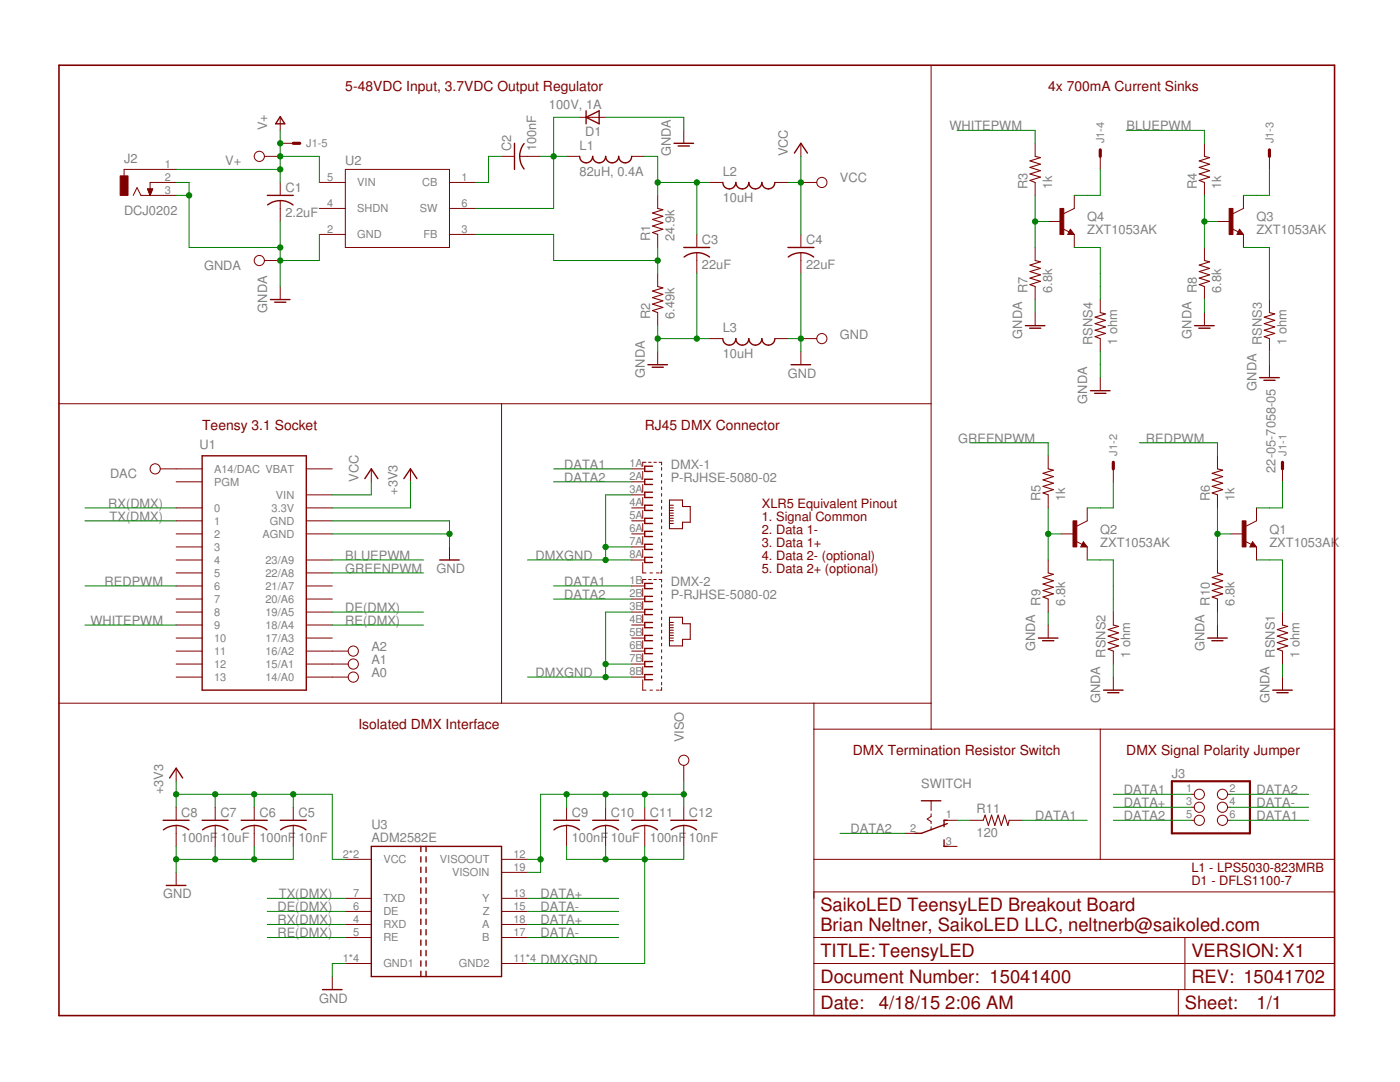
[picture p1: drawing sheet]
<svg xmlns="http://www.w3.org/2000/svg" width="279mm" height="216mm" viewBox="0 0 279 216" stroke-linecap="round" stroke-linejoin="round" font-family="sans-serif">
<g fill="none" stroke="#800000" stroke-width=".2">
<path d="M185.8 13v132.5M26.6 39l.7-1.6 .8 1.6h7.1M29.4 37.7h1.1l-.5 1.3zM29.5 37.8h.9M29.5 38h.9M29.6 38.1h.7M29.6 38.2h.7M29.7 38.3h.5M29.7 38.4h.5M29.8 38.6h.3M29.8 38.7h.3M29.9 38.8h.1"/>
<path d="M35.2 36.4h-5.2v2.6M35.2 33.8h-10.4v1.3M52.8 31.2h3.1M55.9 23.4v2.6M55.9 36.4v2.6M55.9 28.6h2.6M63.7 36.4h5.2M68.9 33.8h20.8v15.6h-20.8zM89.7 36.4h5.2M100.1 31.2h2.6M103.7 31.2h4.2M113.1 31.2h2.6"/>
<path d="M115.7 23.4h5.2M126.1 31.2h2.6M131.3 39v2.6M136.5 26v2.6M141.6 36.4h2.7M154.6 36.4h2.6M159.8 28.6v2.6M159.8 36.4h3.2M206.6 28.6v2.6M206.6 36.4v2.6M214.4 39v2.6l-2.1 1M219.6 31.2v2.6"/>
<path d="M240.4 28.6v2.6M240.4 36.4v2.6M248.2 39v2.6l-2.1 1M253.3 31.2v2.6M52.8 52h3.1M55.9 40v4.2M55.9 57.2v2.6M63.7 46.8h5.2M63.7 41.6h5.2M89.7 46.8h5.2M89.7 41.6h5.2M131.3 46.8v2.6"/>
<path d="M131.3 54.6v2.6M139.1 46.8v2.6M139.1 50.4v4.2M159.8 46.8v2.6M159.8 50.4v4.2M206.6 49.4v2.6M206.6 57.2v2.6M209.2 44.2h2.6M212.1 45.7l1.3 .6M213.6 45.7l.8 1.1h-1.3zM214.4 46.8v2.6M219.6 59.8v2.6"/>
<path d="M240.4 49.4v2.6M240.4 57.2v2.6M243 44.2h2.6M245.9 45.7l1.2 .6M247.4 45.7l.8 1.1h-1.3zM248.2 46.8v2.6M253.3 59.8v2.6M131.3 62.4v2.6M131.3 70.2v2.6M141.6 67.6h2.7M154.6 67.6h2.6M159.8 70.2v2.6"/>
<path d="M159.8 67.6h3.2M206.6 62.4v2.6M219.6 67.6v2.6M219.6 75.4v2.6M240.4 62.4v2.6M253.3 67.6v2.6M253.3 72.8v2.6M11.8 80.6h174M32 93.6h8.3M35.2 96.1h5.1M61.1 98.7h5.2M61.1 93.6h5.2"/>
<path d="M74.1 93.6v2.5M81.9 93.6v2.5M100.1 80.6v59.7M126.1 98.7h2.6M126.1 93.6h2.6M126.1 96.1h2.6M128.3 94.1v1.5M128.3 96.7v1.5M128.3 99.3v1.5M128.9 92.2h-.6v.8M129.4 92.2h.6M130.5 92.2h.5"/>
<path d="M131.5 92.2h.5v.6M132 93.3v.5M132 94.6v.5M132 95.9v.5M132 97.2v.5M132 98.5v.5M132 99.8v.5M209.2 91v2.6M209.2 98.7v2.6M222.2 93.6v2.5M243 91v2.6M243 98.7v2.6"/>
<path d="M255.9 93.6v2.5M35.2 119.5h5.1M35.2 116.9h5.1M35.2 114.3h5.1M35.2 111.7h5.1M35.2 109.1h5.1M35.2 106.5h5.1M35.2 103.9h5.1M35.2 101.3h5.1M61.1 119.5h5.2M61.1 116.9h5.2M61.1 114.3h5.2"/>
<path d="M61.1 111.7h5.2M61.1 106.5h5.2M61.1 103.9h5.2M61.1 101.3h5.2M89.7 109.1v2.6M126.1 119.5h2.6M126.1 116.9h2.6M126.1 111.7h2.6M126.1 109.1h2.6M126.1 106.5h2.6M126.1 103.9h2.6M126.1 101.3h2.6"/>
<path d="M128.3 112.2v2.1h.6M128.3 101.9v1.5M128.3 104.5v1.5M128.3 107.1v1.5M128.3 109.6v1.6M128.3 117.5v1.5M128.9 115.6h-.6v.8M129.4 115.6h.6M129.7 114.3h.5M130.5 115.6h.5M131 114.3h.5M131.5 115.6h.5v.5"/>
<path d="M132 113.8v.5h-.2M132 101.1v.5M132 102.4v.5M132 103.7v.5M132 105v.5M132 106.3v.5M132 107.6v.5M132 108.9v.5M132 110.2v.5M132 111.5v.5M132 112.8v.5M132 116.7v.5"/>
<path d="M132 118v.5M132 119.3v.5M209.2 111.7v2.6M209.2 119.5v2.6M211.8 106.5h2.6M214.7 108l1.3 .6M216.2 108.1l.8 1h-1.3zM217 101.3v2.6l-2.1 1.1M217 109.1v2.6M243 111.7v2.6M243 119.5v2.6M245.6 106.5h2.6"/>
<path d="M248.5 108l1.2 .6M250 108.1l.8 1h-1.4zM250.8 101.3v2.6l-2.1 1.1M250.8 109.1v2.6M35.2 132.5h5.1M35.2 129.9h5.1M35.2 127.3h5.1M35.2 124.7h5.1M35.2 122.1h5.1M35.2 135.1h5.1M61.1 132.5h8.4M61.1 129.9h8.4"/>
<path d="M61.1 127.3h5.2M61.1 124.7h5.2M61.1 122.1h5.2M61.1 135.1h8.4M126.1 132.5h2.6M126.1 129.9h2.6M126.1 127.3h2.6M126.1 124.7h2.6M126.1 122.1h2.6M126.1 135.1h2.6M128.3 120v1.6M128.3 122.6v1.6"/>
<path d="M128.3 125.2v1.6M128.3 127.8v1.6M128.3 130.4v1.6M128.3 133v1.6M128.3 135.6v2.1h.6M129.7 137.7h.5M131 137.7h.5M132 120.6v.5M132 121.9v.5M132 123.2v.5M132 124.5v.5M132 125.8v.5"/>
<path d="M132 127.1v.5M132 128.4v.5M132 129.6v.6M132 131v.5M132 132.2v.6M132 133.6v.5M132 134.9v.5M132 136.1v.6M132 137.2v.5h-.2M209.2 124.7v2.6M222.2 122.1v2.6M222.2 129.9v2.6"/>
<path d="M222.2 135.1v2.6M243 124.7v2.6M255.9 122.1v2.6M255.9 129.9v2.6M255.9 135.1v2.6M11.8 140.3h174M35.2 153.3v2.6M136.5 152.7v3.2M162.4 140.3v62.3h103.9v-24.6h-103.9M162.4 145.5h103.9M185.8 159.8v1.9M219.6 145.5v26"/>
<path d="M237.8 158.5h.5M245 158.5h.6M35.2 161.1v2.6M35.2 164.7v4.2M35.2 174.1v2.6M42.9 161.1v2.6M42.9 164.7v4.2M50.7 161.1v2.6M50.7 164.7v4.2M58.5 161.1v2.6M58.5 164.7v4.2M68.9 171.5h5.2"/>
<path d="M68.9 179.3h5.2M100.1 171.5h5.2M100.1 179.3h5.2M100.1 174.1h5.2M113.1 161.1v2.6M113.1 164.7v4.2M120.9 161.1v2.6M120.9 164.7v4.2M128.7 161.1v2.6M128.7 164.7v4.2M136.5 161.1v2.6M136.5 164.7v4.2"/>
<path d="M162.4 171.5h103.9M180.6 166.3h2.6M185.8 162.4v.5l-.8 .5 .8 .5v.4M185.8 165v.6M188.4 163.7h2.6M188.4 168.9h2.6M193.6 163.7h2.6M201.4 163.7h2.6M237.8 163.7h.5M237.8 161.1h.5M245 163.7h.6M245 161.1h.6"/>
<path d="M66.3 194.9v2.6M68.9 181.9h5.2M68.9 184.5h5.2M68.9 187.1h5.2M68.9 192.3h5.2M100.1 181.9h5.2M100.1 184.5h5.2M100.1 187.1h5.2M100.1 192.3h5.2M162.4 187.1h103.9M162.4 192.3h103.9M162.4 197.5h103.9"/>
<path d="M235.2 197.5v5.1M236.5 187.1v10.4"/>
<circle cx="51.8" cy="31.2" r="1.02"/>
<circle cx="164" cy="36.4" r="1.02"/>
<circle cx="51.8" cy="52" r="1.02"/>
<circle cx="164" cy="67.6" r="1.02"/>
<circle cx="31" cy="93.6" r="1.02"/>
<circle cx="70.5" cy="135.1" r="1.02"/>
<circle cx="70.5" cy="132.5" r="1.02"/>
<circle cx="70.5" cy="129.9" r="1.02"/>
<circle cx="136.5" cy="151.7" r="1.02"/>
<circle cx="239.4" cy="158.5" r="1.02"/>
<circle cx="244" cy="158.5" r="1.02"/>
<circle cx="239.4" cy="163.7" r="1.02"/>
<circle cx="239.4" cy="161.1" r="1.02"/>
<circle cx="244" cy="161.1" r="1.02"/>
<circle cx="244" cy="163.7" r="1.02"/>
</g>
<g fill="none" stroke="#800000" stroke-width=".28">
<path d="M53.3 39h5.2M55.9 23.3l.9 1.4h-1.8zM102.7 28.6v5.2M104.6 28.7a4.1 4.1 0 0 0 0 5M115.7 31.2a1.3 1.3 0 0 0 1.3 1.3 1.3 1.3 0 0 0 1.3-1.3 1.29 1.29 0 0 0 1.3 1.3 1.29 1.29 0 0 0 1.3-1.3 1.3 1.3 0 0 0 1.3 1.3 1.3 1.3 0 0 0 1.3-1.3 1.3 1.3 0 0 0 1.3 1.3 1.3 1.3 0 0 0 1.3-1.3M117 23.4l2.6-1.3v2.6zM117 22.1v2.6M134.5 28.6h3.9M135.3 29.1h2.3M144.3 36.4a1.3 1.3 0 0 0 1.3 1.3 1.3 1.3 0 0 0 1.3-1.3 1.29 1.29 0 0 0 1.2 1.3 1.29 1.29 0 0 0 1.3-1.3 1.3 1.3 0 0 0 1.3 1.3 1.3 1.3 0 0 0 1.3-1.3 1.3 1.3 0 0 0 1.3 1.3 1.3 1.3 0 0 0 1.3-1.3M158.5 30.5l1.3-1.9 1.3 1.9M53.4 40.9a4.2 4.2 0 0 1 5.1 0"/>
<path d="M54 59.8h3.9M136.5 49.4h5.1M136.5 51.3a4.2 4.2 0 0 1 5.1 0M157.2 49.4h5.2M157.3 51.3a4.2 4.2 0 0 1 5.1 0M213.6 46.3l.1 .2h-.3l.2-.5 .5 .7h-.7M247.4 46.3l.1 .2h-.4l.3-.5 .5 .7h-.8M54.8 60.3h2.2M129.3 72.8h3.9M130.2 73.3h2.2M144.3 67.6a1.3 1.3 0 0 0 1.3 1.3 1.3 1.3 0 0 0 1.3-1.3 1.29 1.29 0 0 0 1.2 1.3 1.29 1.29 0 0 0 1.3-1.3 1.3 1.3 0 0 0 1.3 1.3 1.3 1.3 0 0 0 1.3-1.3 1.3 1.3 0 0 0 1.3 1.3 1.3 1.3 0 0 0 1.3-1.3M157.9 72.8h3.9"/>
<path d="M204.6 65h3.9M205.5 65.5h2.2M217.6 78h3.9M218.5 78.5h2.2M238.4 65h3.9M239.2 65.5h2.3M251.4 75.4h3.9M252.2 75.9h2.3M40.3 91h20.8v46.7h-20.8zM72.8 95.5l1.3-1.9 1.3 1.9M80.6 95.5l1.3-1.9 1.3 1.9M130.2 93h-1.5v1.1h1.5"/>
<path d="M130.2 95.6h-1.5v1.1h1.5M130.2 98.2h-1.5v1.1h1.5M87.8 111.7h3.9M130.2 100.8h-1.5v1.1h1.5M130.2 103.4h-1.5v1.1h1.5M130.2 106h-1.5v1.1h1.5M130.2 108.6h-1.5v1h1.5M130.2 111.2h-1.5v1h1.5M130.2 116.4h-1.5v1.1h1.5M130.2 119h-1.5v1h1.5M216.2 108.6l.1 .3h-.4l.3-.5 .5 .6h-.8M250 108.6l.1 .3h-.4l.3-.5 .5 .6h-.8"/>
<path d="M130.2 126.8h-1.5v1h1.5M130.2 121.6h-1.5v1h1.5M130.2 124.2h-1.5v1h1.5M130.2 129.4h-1.5v1h1.5M130.2 132h-1.5v1h1.5M130.2 134.6h-1.5v1h1.5M207.2 127.3h3.9M208.1 127.8h2.2M220.2 137.7h3.9M221.1 138.2h2.2M241 127.3h3.9M241.9 127.8h2.2"/>
<path d="M254 137.7h3.9M254.8 138.2h2.3M33.8 155.2l1.4-1.9 1.2 1.9M183.9 159.8h3.9M32.6 163.7h5.1M32.6 165.6a4.1 4.1 0 0 1 5.1 0M33.2 176.7h3.9M40.3 163.7h5.2M40.4 165.6a4 4 0 0 1 5.1 0M48.1 163.7h5.2M48.2 165.6a4 4 0 0 1 5.1 0M55.9 163.7h5.2"/>
<path d="M56 165.6a4 4 0 0 1 5.1 0M74.1 168.9h26v26h-26zM84 168.9v1M84 171v1M84 173v1.1M84 175.1v1.1M84 177.2v1M84 179.3v1M85 168.9v1M85 171v1M85 173v1.1M85 175.1v1.1"/>
<path d="M85 177.2v1M85 179.3v1M110.5 163.7h5.2M110.6 165.6a4.1 4.1 0 0 1 5 0M118.3 163.7h5.2M118.3 165.6a4.1 4.1 0 0 1 5.1 0M126.1 163.7h5.2M126.1 165.6a4.1 4.1 0 0 1 5.1 0M133.9 163.7h5.2M133.9 165.6a4 4 0 0 1 5.1 0M188.4 167.6v1.3h.7M189.1 163.7h-.7v1.3"/>
<path d="M189.1 164.3l-5.2 2h-1.3M64.4 197.5h3.9M84 181.3v1.1M84 183.4v1.1M84 185.5v1M84 187.6v1M84 189.7v1M84 191.7v1.1M84 193.8v1.1M85 181.3v1.1M85 183.4v1.1M85 185.5v1"/>
<path d="M85 187.6v1M85 189.7v1M85 191.7v1.1M85 193.8v1.1"/>
</g>
<g fill="none" stroke="#800000" stroke-width=".21">
<path d="M206.6 31.2l1 .3-2.1 .6 2.1 .7-2.1 .6 2.1 .7-2.1 .6 2.1 .6-2.1 .7 1.1 .4M240.4 31.2l1 .3-2.1 .6 2.1 .7-2.1 .6 2.1 .7-2.1 .6 2.1 .6-2.1 .7 1.1 .4M131.3 41.6l1 .2-2.1 .7 2.1 .7-2.1 .6 2.1 .6-2.1 .7 2.1 .6-2.1 .7 1.1 .4M131.3 57.2l1 .2-2.1 .7 2.1 .6-2.1 .7 2.1 .6-2.1 .7 2.1 .6-2.1 .7 1.1 .4M206.6 52l1 .2-2.1 .7 2.1 .7-2.1 .6 2.1 .6-2.1 .7 2.1 .6-2.1 .7 1.1 .4M240.4 52l1 .2-2.1 .7 2.1 .7-2.1 .6 2.1 .6-2.1 .7 2.1 .6-2.1 .7 1.1 .4M219.6 62.4l1 .2-2.1 .7 2.1 .6-2.1 .7 2.1 .6-2.1 .7 2.1 .6-2.1 .7 1.1 .4M253.3 62.4l1.1 .2-2.1 .7 2.1 .6-2.1 .7 2.1 .6-2.1 .7 2.1 .6-2.1 .7 1 .4M133.6 99.8h2.6v1.3h1.6v3.1h-1.6v1.3h-2.6zM209.2 93.6l1 .2-2 .6 2 .7-2 .7 2 .6-2 .6 2 .7-2 .7 1 .3M243 93.6l1 .2-2.1 .6 2.1 .7-2.1 .7 2.1 .6-2.1 .6 2.1 .7-2.1 .7 1.1 .3M133.6 100.8h.8"/>
<path d="M133.6 101.3h.8M133.6 101.9h.8M133.6 102.4h.8M133.6 102.9h.8M133.6 103.4h.8M133.6 103.9h.8M133.6 104.5h.8M209.2 114.3l1 .3-2 .6 2 .7-2 .6 2 .7-2 .6 2 .7-2 .6 1 .4M243 114.3l1 .3-2.1 .6 2.1 .7-2.1 .6 2.1 .7-2.1 .6 2.1 .7-2.1 .6 1.1 .4M133.6 123.2h2.6v1.3h1.6v3.1h-1.6v1.3h-2.6zM133.6 124.2h.8M133.6 124.7h.8"/>
<path d="M133.6 125.2h.8M133.6 125.8h.8M133.6 126.3h.8M133.6 126.8h.8M133.6 127.3h.8M133.6 127.8h.8M222.2 124.7l1 .3-2.1 .6 2.1 .7-2.1 .6 2.1 .7-2.1 .6 2.1 .7-2.1 .6 1.1 .4M255.9 124.7l1.1 .3-2.1 .6 2.1 .7-2.1 .6 2.1 .7-2.1 .6 2.1 .7-2.1 .6 1 .4M196.2 163.7l.4-1.1 .7 2.1 .6-2.1 .6 2.1 .7-2.1 .6 2.1 .7-2.1 .6 2.1 .3-1"/>
</g>
<g fill="#800000" stroke="#800000" stroke-width=".2">
<path d="M24 35.1h1.5v3.9h-1.5z"/>
<path d="M247.9 103.9h.8v5.2h-.8z"/>
<path d="M214.1 103.9h.8v5.2h-.8z"/>
<path d="M245.3 41.6h.8v5.2h-.8z"/>
<path d="M211.5 41.6h.8v5.2h-.8z"/>
</g>
<path d="M58.5 28.6h1.3M219.6 29.9v1.3M253.3 29.9v1.3M222.2 92.2v1.4M255.9 92.2v1.4" fill="none" stroke="#800000" stroke-width=".63"/>
<path d="M11.8 13h254.5v189.6h-254.5z" fill="none" stroke="#800000" stroke-width=".32"/>
<path d="M233.9 155.9h15.5v10.4h-15.5z" fill="none" stroke="#800000" stroke-width=".42"/>
<g fill="none" stroke="#008000" stroke-width=".2">
<path d="M35.2 36.4h2.5v13h18.2M35.2 33.8h20.7M35.2 39h2.5M55.9 26v10.4M55.9 31.2h7.8v5.2M100.1 31.2h-2.6v5.2h-2.6M107.9 31.2h5.2M115.7 23.4h-5.2v18.2h-15.6M120.9 23.4h15.6v2.6M128.7 31.2h2.6v7.8M131.3 36.4h10.3M139.1 36.4v10.4"/>
<path d="M157.2 36.4h2.6M159.8 31.2v15.6M191 26h15.6v2.6M206.6 39v10.4M219.6 33.8v5.2h-5.2M224.8 26h15.6v2.6M240.4 39v10.4M253.3 33.8v5.2h-5.1M55.9 44.2v13M63.7 46.8v5.2h-7.8M94.9 46.8h15.6v5.2h20.8M131.3 49.4v5.2"/>
<path d="M139.1 54.6v13M159.8 54.6v15.6M206.6 59.8v2.6M206.6 44.2h2.6M214.4 49.4h5.2v10.4M240.4 59.8v2.6M240.4 44.2h2.6M248.2 49.4h5.1v10.4M131.3 67.6h10.3M131.3 65v5.2M157.2 67.6h2.6M219.6 70.2v5.2"/>
<path d="M253.3 70.2v2.6M74.1 96.1v2.6h-7.8M81.9 96.1v5.2h-15.6M110.5 93.6h15.6M110.5 96.1h15.6M126.1 98.7h-5.2v13M193.6 88.3h15.6v2.7M222.2 96.1v5.2h-5.2M227.4 88.3h15.6v2.7M255.9 96.1v5.2h-5.1M17 103.9h18.2M17 101.3h18.2"/>
<path d="M17 116.9h18.2M66.3 106.5h23.4M66.3 103.9h23.4v5.2M66.3 111.7h18.2M66.3 114.3h18.2M105.3 111.7h20.8M110.5 116.9h15.6M110.5 119.5h15.6M120.9 109.1h5.2M209.2 106.5h2.6M209.2 101.3v10.4M217 111.7h5.2v10.4"/>
<path d="M243 106.5h2.6M243 101.3v10.4M250.8 111.7h5.1v10.4M17 124.7h18.2M66.3 124.7h18.2M66.3 122.1h18.2M105.3 135.1h20.8M120.9 132.5h5.2M126.1 122.1h-5.2v13M209.2 122.1v2.6M222.2 132.5v2.6M243 122.1v2.6"/>
<path d="M255.9 132.5v2.6M35.2 158.5h31.1v13h2.6M35.2 155.9v5.2M42.9 158.5v2.6M50.7 158.5v2.6M58.5 158.5v2.6M113.1 158.5v2.6M120.9 158.5v2.6M128.7 158.5v2.6M136.5 155.9v5.2M136.5 158.5h-28.6v15.6h-2.6M222.2 158.5h15.6"/>
<path d="M245.6 158.5h15.6M35.2 168.9v5.2M42.9 168.9v2.6M50.7 168.9v2.6M53.3 179.3h15.6M58.5 168.9v2.6h-23.3M105.3 171.5h2.6M105.3 179.3h18.2M113.1 168.9v2.6h23.4v-2.6M120.9 168.9v2.6M128.7 168.9v23.4h-23.4M167.6 166.3h13"/>
<path d="M191 163.7h2.6M204 163.7h13M222.2 163.7h15.6M222.2 161.1h15.6M245.6 163.7h15.6M245.6 161.1h15.6M53.3 184.5h15.6M53.3 181.9h15.6M53.3 187.1h15.6M68.9 192.3h-2.6v2.6M105.3 184.5h18.2M105.3 181.9h18.2"/>
<path d="M105.3 187.1h18.2"/>
</g>
<g fill="#008000" stroke="#008000" stroke-width=".2">
<circle cx="159.8" cy="67.6" r=".53"/>
<circle cx="89.7" cy="106.5" r=".53"/>
<circle cx="35.2" cy="171.5" r=".53"/>
<circle cx="42.9" cy="171.5" r=".53"/>
<circle cx="50.7" cy="171.5" r=".53"/>
<circle cx="159.8" cy="36.4" r=".53"/>
<circle cx="55.9" cy="31.2" r=".53"/>
<circle cx="55.9" cy="33.8" r=".53"/>
<circle cx="55.9" cy="28.6" r=".53"/>
<circle cx="131.3" cy="52" r=".53"/>
<circle cx="110.5" cy="31.2" r=".53"/>
<circle cx="131.3" cy="36.4" r=".53"/>
<circle cx="139.1" cy="36.4" r=".53"/>
<circle cx="131.3" cy="67.6" r=".53"/>
<circle cx="139.1" cy="67.6" r=".53"/>
<circle cx="55.9" cy="52" r=".53"/>
<circle cx="37.7" cy="39" r=".53"/>
<circle cx="55.9" cy="49.4" r=".53"/>
<circle cx="209.2" cy="106.5" r=".53"/>
<circle cx="206.6" cy="44.2" r=".53"/>
<circle cx="240.4" cy="44.2" r=".53"/>
<circle cx="243" cy="106.5" r=".53"/>
<circle cx="120.9" cy="171.5" r=".53"/>
<circle cx="128.7" cy="171.5" r=".53"/>
<circle cx="120.9" cy="109.1" r=".53"/>
<circle cx="120.9" cy="111.7" r=".53"/>
<circle cx="120.9" cy="135.1" r=".53"/>
<circle cx="120.9" cy="132.5" r=".53"/>
<circle cx="35.2" cy="158.5" r=".53"/>
<circle cx="42.9" cy="158.5" r=".53"/>
<circle cx="50.7" cy="158.5" r=".53"/>
<circle cx="58.5" cy="158.5" r=".53"/>
<circle cx="136.5" cy="158.5" r=".53"/>
<circle cx="128.7" cy="158.5" r=".53"/>
<circle cx="120.9" cy="158.5" r=".53"/>
<circle cx="113.1" cy="158.5" r=".53"/>
<circle cx="107.9" cy="171.5" r=".53"/>
</g>
<g font-size="3.7" fill="#800000">
<text x="163.7" y="181.9">SaikoLED TeensyLED Breakout Board</text>
<text x="163.7" y="185.8">Brian Neltner, SaikoLED LLC, neltnerb@saikoled.com</text>
<text x="163.7" y="191">TITLE: TeensyLED</text>
<text x="237.8" y="191">VERSION: X1</text>
<text x="163.7" y="196.2">Document Number: 15041400</text>
<text x="237.8" y="196.2">REV: 15041702</text>
<text x="163.7" y="201.4">Date:</text>
<text x="175.4" y="201.4">4/18/15</text>
<text x="188.7" y="201.4">2:06 AM</text>
<text x="236.5" y="201.4">Sheet:</text>
<text x="250.8" y="201.4">1/1</text>
</g>
<g font-size="2.8" fill="#800000">
<text x="68.9" y="18.2">5-48VDC Input, 3.7VDC Output Regulator</text>
<text x="209.2" y="18.2">4x 700mA Current Sinks</text>
<text x="40.3" y="85.8">Teensy 3.1 Socket</text>
<text x="128.7" y="85.8">RJ45 DMX Connector</text>
<text x="71.5" y="145.5">Isolated DMX Interface</text>
<text x="170.2" y="150.7">DMX Termination Resistor Switch</text>
<text x="224.8" y="150.7">DMX Signal Polarity Jumper</text>
</g>
<g font-size="2.6" fill="#808080">
<text x="109.6" y="21.7">100V, 1A</text>
<text x="53.3" y="26" transform="rotate(-90 53.3 26)">V+</text>
<text x="115.7" y="29.9">L1</text>
<text x="116.8" y="27.2">D1</text>
<text x="189.5" y="26">WHITEPWM</text>
<text x="224.8" y="26">BLUEPWM</text>
<text x="24.8" y="32.5">J2</text>
<text x="44.9" y="33">V+</text>
<text x="68.9" y="33">U2</text>
<text x="102" y="30.2" transform="rotate(-90 102 30.2)">C2</text>
<text x="107" y="30.2" transform="rotate(-90 107 30.2)">100nF</text>
<text x="115.7" y="35.1">82uH, 0.4A</text>
<text x="133.9" y="31.2" transform="rotate(-90 133.9 31.2)">GNDA</text>
<text x="144.3" y="35.1">L2</text>
<text x="157.2" y="31.2" transform="rotate(-90 157.2 31.2)">VCC</text>
<text x="57" y="38.3">C1</text>
<text x="144.3" y="40.3">10uH</text>
<text x="167.6" y="36.4">VCC</text>
<text x="205.1" y="37.7" transform="rotate(-90 205.1 37.7)">R3</text>
<text x="210" y="37.7" transform="rotate(-90 210 37.7)">1k</text>
<text x="238.8" y="37.7" transform="rotate(-90 238.8 37.7)">R4</text>
<text x="243.7" y="37.7" transform="rotate(-90 243.7 37.7)">1k</text>
<text x="24.8" y="42.9">DCJ0202</text>
<text x="57" y="43.3">2.2uF</text>
<text x="217" y="46.8">ZXT1053AK</text>
<text x="217" y="44.2">Q4</text>
<text x="250.8" y="46.8">ZXT1053AK</text>
<text x="250.8" y="44.2">Q3</text>
<text x="40.7" y="53.8">GNDA</text>
<text x="129.7" y="48.1" transform="rotate(-90 129.7 48.1)">R1</text>
<text x="134.6" y="48.1" transform="rotate(-90 134.6 48.1)">24.9k</text>
<text x="140.1" y="53.7">22uF</text>
<text x="140.1" y="48.7">C3</text>
<text x="160.9" y="53.7">22uF</text>
<text x="160.9" y="48.7">C4</text>
<text x="205.1" y="58.5" transform="rotate(-90 205.1 58.5)">R7</text>
<text x="210" y="58.5" transform="rotate(-90 210 58.5)">6.8k</text>
<text x="238.8" y="58.5" transform="rotate(-90 238.8 58.5)">R8</text>
<text x="243.7" y="58.5" transform="rotate(-90 243.7 58.5)">6.8k</text>
<text x="53.3" y="62.4" transform="rotate(-90 53.3 62.4)">GNDA</text>
<text x="129.7" y="63.7" transform="rotate(-90 129.7 63.7)">R2</text>
<text x="134.6" y="63.7" transform="rotate(-90 134.6 63.7)">6.49k</text>
<text x="144.3" y="71.5">10uH</text>
<text x="144.3" y="66.3">L3</text>
<text x="167.6" y="67.6">GND</text>
<text x="204" y="67.6" transform="rotate(-90 204 67.6)">GNDA</text>
<text x="218.1" y="68.9" transform="rotate(-90 218.1 68.9)">RSNS4</text>
<text x="223" y="68.9" transform="rotate(-90 223 68.9)">1 ohm</text>
<text x="237.8" y="67.6" transform="rotate(-90 237.8 67.6)">GNDA</text>
<text x="251.8" y="68.9" transform="rotate(-90 251.8 68.9)">RSNS3</text>
<text x="256.7" y="68.9" transform="rotate(-90 256.7 68.9)">1 ohm</text>
<text x="128.7" y="75.4" transform="rotate(-90 128.7 75.4)">GNDA</text>
<text x="157.2" y="75.4">GND</text>
<text x="250.8" y="78" transform="rotate(-90 250.8 78)">GNDA</text>
<text x="217" y="80.6" transform="rotate(-90 217 80.6)">GNDA</text>
<text x="39.8" y="89.7">U1</text>
<text x="191.2" y="88.4">GREENPWM</text>
<text x="228.7" y="88.4">REDPWM</text>
<text x="22" y="95.4">DAC</text>
<text x="112.6" y="93.5">DATA1</text>
<text x="133.9" y="93.5">DMX-1</text>
<text x="254.5" y="94.3" transform="rotate(-90 254.5 94.3)">22-05-7058-05</text>
<text x="21.6" y="101.3">RX(DMX)</text>
<text x="71.5" y="96.1" transform="rotate(-90 71.5 96.1)">VCC</text>
<text x="79.3" y="98.7" transform="rotate(-90 79.3 98.7)">+3V3</text>
<text x="112.6" y="96.1">DATA2</text>
<text x="133.9" y="96.1">P-RJHSE-5080-02</text>
<text x="207.7" y="100" transform="rotate(-90 207.7 100)">R5</text>
<text x="212.6" y="100" transform="rotate(-90 212.6 100)">1k</text>
<text x="241.4" y="100" transform="rotate(-90 241.4 100)">R6</text>
<text x="246.3" y="100" transform="rotate(-90 246.3 100)">1k</text>
<text x="21.9" y="103.9">TX(DMX)</text>
<text x="219.6" y="106.5">Q2</text>
<text x="253.4" y="106.5">Q1</text>
<text x="68.9" y="111.7">BLUEPWM</text>
<text x="106.9" y="111.7">DMXGND</text>
<text x="219.6" y="109.1">ZXT1053AK</text>
<text x="253.4" y="109.1">ZXT1053AK</text>
<text x="20.9" y="116.9">REDPWM</text>
<text x="68.9" y="114.3">GREENPWM</text>
<text x="87.1" y="114.3">GND</text>
<text x="112.6" y="116.9">DATA1</text>
<text x="112.6" y="119.5">DATA2</text>
<text x="133.9" y="119.5">P-RJHSE-5080-02</text>
<text x="133.9" y="116.9">DMX-2</text>
<text x="18" y="124.7">WHITEPWM</text>
<text x="68.9" y="122.1">DE(DMX)</text>
<text x="68.9" y="124.7">RE(DMX)</text>
<text x="207.7" y="120.8" transform="rotate(-90 207.7 120.8)">R9</text>
<text x="212.6" y="120.8" transform="rotate(-90 212.6 120.8)">6.8k</text>
<text x="241.4" y="120.8" transform="rotate(-90 241.4 120.8)">R10</text>
<text x="246.3" y="120.8" transform="rotate(-90 246.3 120.8)">6.8k</text>
<text x="74.1" y="129.9">A2</text>
<text x="206.6" y="129.9" transform="rotate(-90 206.6 129.9)">GNDA</text>
<text x="220.6" y="131.2" transform="rotate(-90 220.6 131.2)">RSNS2</text>
<text x="225.6" y="131.2" transform="rotate(-90 225.6 131.2)">1 ohm</text>
<text x="240.4" y="129.9" transform="rotate(-90 240.4 129.9)">GNDA</text>
<text x="254.4" y="131.2" transform="rotate(-90 254.4 131.2)">RSNS1</text>
<text x="259.3" y="131.2" transform="rotate(-90 259.3 131.2)">1 ohm</text>
<text x="74.1" y="135.1">A0</text>
<text x="74.1" y="132.5">A1</text>
<text x="106.9" y="135.1">DMXGND</text>
<text x="219.6" y="140.3" transform="rotate(-90 219.6 140.3)">GNDA</text>
<text x="253.4" y="140.3" transform="rotate(-90 253.4 140.3)">GNDA</text>
<text x="136.5" y="148.1" transform="rotate(-90 136.5 148.1)">VISO</text>
<text x="233.9" y="155.2">J3</text>
<text x="32.6" y="158.5" transform="rotate(-90 32.6 158.5)">+3V3</text>
<text x="183.9" y="157.2">SWITCH</text>
<text x="224.3" y="161.1">DATA+</text>
<text x="224.3" y="158.5">DATA1</text>
<text x="250.8" y="161.1">DATA-</text>
<text x="250.8" y="158.5">DATA2</text>
<text x="36.2" y="168">100nF</text>
<text x="36.2" y="163">C8</text>
<text x="44" y="168">10uF</text>
<text x="44" y="163">C7</text>
<text x="51.8" y="168">100nF</text>
<text x="51.8" y="163">C6</text>
<text x="59.6" y="168">10nF</text>
<text x="59.6" y="163">C5</text>
<text x="74.1" y="165.5">U3</text>
<text x="114.1" y="168">100nF</text>
<text x="114.1" y="163">C9</text>
<text x="121.9" y="168">10uF</text>
<text x="121.9" y="163">C10</text>
<text x="129.7" y="168">100nF</text>
<text x="129.7" y="163">C11</text>
<text x="137.5" y="168">10nF</text>
<text x="137.5" y="163">C12</text>
<text x="169.8" y="166.3">DATA2</text>
<text x="194.9" y="167.1">120</text>
<text x="194.9" y="162.2">R11</text>
<text x="206.6" y="163.7">DATA1</text>
<text x="224.3" y="163.7">DATA2</text>
<text x="250.8" y="163.7">DATA1</text>
<text x="74.1" y="168.1">ADM2582E</text>
<text x="32.6" y="179.3">GND</text>
<text x="55.7" y="179.3">TX(DMX)</text>
<text x="107.9" y="179.3">DATA+</text>
<text x="55.4" y="184.5">RX(DMX)</text>
<text x="55.4" y="181.9">DE(DMX)</text>
<text x="107.9" y="184.5">DATA+</text>
<text x="107.9" y="181.9">DATA-</text>
<text x="55.4" y="187.1">RE(DMX)</text>
<text x="107.9" y="187.1">DATA-</text>
<text x="107.9" y="192.3">DMXGND</text>
<text x="63.7" y="200.1">GND</text>
</g>
<g font-size="2.6" fill="#800000">
<text x="152" y="101.3">XLR5 Equivalent Pinout</text>
<text x="152" y="103.9">1. Signal Common</text>
<text x="152" y="106.5">2. Data 1-</text>
<text x="152" y="109.1">3. Data 1+</text>
<text x="152" y="111.7">4. Data 2- (optional)</text>
<text x="152" y="114.3">5. Data 2+ (optional)</text>
<text x="237.8" y="174.1">L1 - LPS5030-823MRB</text>
<text x="237.8" y="176.7">D1 - DFLS1100-7</text>
</g>
<g font-size="2.2" fill="#808080">
<text x="61.1" y="29.4">J1-5</text>
<text x="220.4" y="28.6" transform="rotate(-90 220.4 28.6)">J1-4</text>
<text x="254.1" y="28.6" transform="rotate(-90 254.1 28.6)">J1-3</text>
<text x="32.9" y="33.4">1</text>
<text x="32.9" y="36">2</text>
<text x="32.9" y="38.6">3</text>
<text x="65.3" y="36">5</text>
<text x="65.3" y="41.2">4</text>
<text x="71.3" y="37.2">VIN</text>
<text x="84.3" y="37.2">CB</text>
<text x="92.1" y="36">1</text>
<text x="92.1" y="41.2">6</text>
<text x="65.3" y="46.4">2</text>
<text x="71.3" y="47.6">GND</text>
<text x="71.3" y="42.4">SHDN</text>
<text x="83.8" y="42.4">SW</text>
<text x="84.5" y="47.6">FB</text>
<text x="92.1" y="46.4">3</text>
<text x="42.7" y="94.3">A14/DAC VBAT</text>
<text x="125.6" y="93.2">1A</text>
<text x="125.6" y="95.8">2A</text>
<text x="223" y="90.9" transform="rotate(-90 223 90.9)">J1-2</text>
<text x="256.7" y="90.9" transform="rotate(-90 256.7 90.9)">J1-1</text>
<text x="42.7" y="96.9">PGM</text>
<text x="55.1" y="99.5">VIN</text>
<text x="125.6" y="98.4">3A</text>
<text x="125.6" y="101">4A</text>
<text x="42.7" y="107.3">2</text>
<text x="42.7" y="104.7">1</text>
<text x="42.7" y="102.1">0</text>
<text x="52.4" y="107.3">AGND</text>
<text x="53.8" y="104.7">GND</text>
<text x="54.2" y="102.1">3.3V</text>
<text x="125.6" y="103.6">5A</text>
<text x="125.6" y="106.2">6A</text>
<text x="42.7" y="112.5">4</text>
<text x="42.7" y="109.9">3</text>
<text x="53" y="112.5">23/A9</text>
<text x="125.6" y="108.8">7A</text>
<text x="125.6" y="111.4">8A</text>
<text x="42.7" y="117.7">6</text>
<text x="42.7" y="115.1">5</text>
<text x="53" y="115.1">22/A8</text>
<text x="53" y="117.7">21/A7</text>
<text x="125.6" y="116.6">1B</text>
<text x="125.6" y="119.2">2B</text>
<text x="42.7" y="125.5">9</text>
<text x="42.7" y="122.9">8</text>
<text x="42.7" y="120.3">7</text>
<text x="53" y="120.3">20/A6</text>
<text x="53" y="122.9">19/A5</text>
<text x="53" y="125.5">18/A4</text>
<text x="125.6" y="121.8">3B</text>
<text x="125.6" y="124.4">4B</text>
<text x="42.7" y="130.7">11</text>
<text x="42.7" y="128.1">10</text>
<text x="53" y="128.1">17/A3</text>
<text x="53" y="130.7">16/A2</text>
<text x="125.6" y="127">5B</text>
<text x="125.6" y="129.6">6B</text>
<text x="42.7" y="133.3">12</text>
<text x="42.7" y="135.9">13</text>
<text x="53" y="133.3">15/A1</text>
<text x="53" y="135.9">14/A0</text>
<text x="125.6" y="132.1">7B</text>
<text x="125.6" y="134.7">8B</text>
<text x="236.7" y="158.1">1</text>
<text x="236.7" y="160.7">3</text>
<text x="245.4" y="158.1">2</text>
<text x="245.4" y="160.7">4</text>
<text x="181.6" y="165.9">2</text>
<text x="188.8" y="163.3">1</text>
<text x="236.7" y="163.3">5</text>
<text x="245.4" y="163.3">6</text>
<text x="68.4" y="171.1">2*2</text>
<text x="76.5" y="172.3">VCC</text>
<text x="87.8" y="172.3">VISOOUT</text>
<text x="102.5" y="171.1">12</text>
<text x="102.5" y="173.7">19</text>
<text x="188.8" y="168.5">3</text>
<text x="70.5" y="178.9">7</text>
<text x="90.2" y="174.9">VISOIN</text>
<text x="102.5" y="178.9">13</text>
<text x="70.5" y="181.5">6</text>
<text x="70.5" y="184.1">4</text>
<text x="76.5" y="180">TXD</text>
<text x="76.5" y="182.6">DE</text>
<text x="76.5" y="185.2">RXD</text>
<text x="96.2" y="180.1">Y</text>
<text x="96.2" y="185.3">A</text>
<text x="96.3" y="182.7">Z</text>
<text x="102.5" y="181.5">15</text>
<text x="102.5" y="184.1">18</text>
<text x="68.4" y="191.9">1*4</text>
<text x="70.5" y="186.7">5</text>
<text x="76.5" y="187.8">RE</text>
<text x="96.2" y="187.9">B</text>
<text x="102.5" y="186.7">17</text>
<text x="102.5" y="191.9">11*4</text>
<text x="76.5" y="193">GND1</text>
<text x="91.6" y="193">GND2</text>
</g>
</svg>
